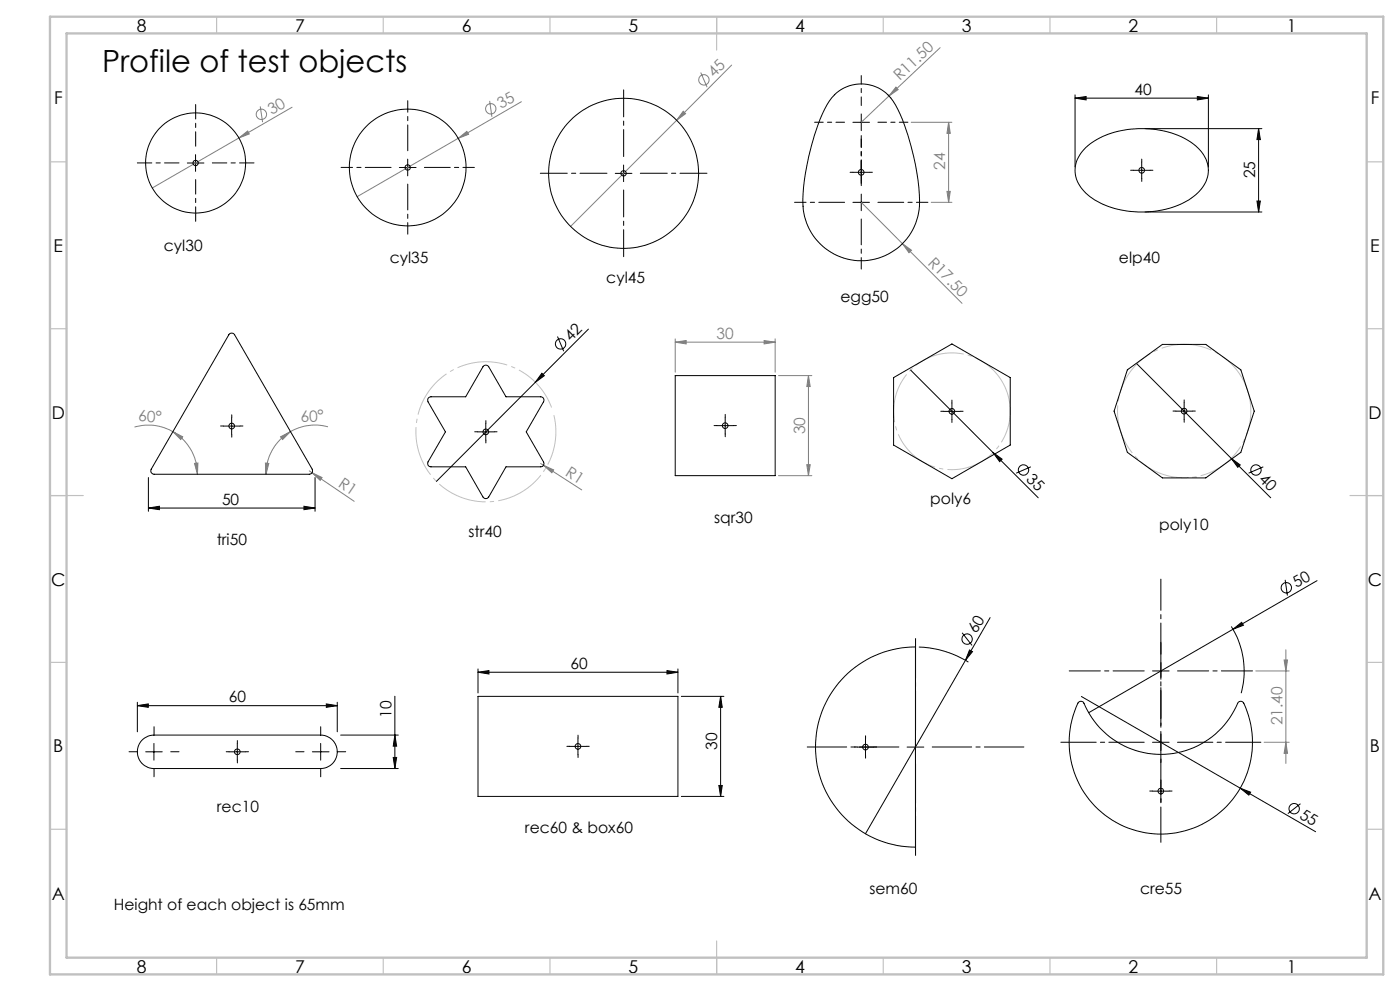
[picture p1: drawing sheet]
<svg xmlns="http://www.w3.org/2000/svg" width="420mm" height="297mm" viewBox="0 0 420 297" stroke-linecap="round" stroke-linejoin="round" font-family="sans-serif">
<g fill="none" stroke="#808080" stroke-width=".3">
<path d="M219.5 19.5l-48.3 48.4M282 14.3l-23.6 22.4M78.1 31.9l.7 4.7M87.6 32.1l-15.9 9.2M146.9 30.2l.7 4.8M156.4 30.5l-18.9 10.9M205 33.3l.7 .8-2.7 2zM210.2 21.7l1.9 4.4M267.1 29.1l.3 .4M268.8 26.1l.7 .7-2.8 1.9zM273.4 36.7h12.2M284.6 36.7l.5 3.3h-1z"/>
<path d="M284.6 36.7v23.9M71.7 41.3l2.6-2 .5 .8zM71.7 41.3l-26 15M137.5 41.4l2.6-2 .5 .8zM137.5 41.4l-30.4 17.5M284.1 57.4h1l-.5 3.2zM258.4 60.6l12.3 12.4M270.7 73l2.7 2-.7 .7zM270.7 73l17.9 17.9M279.4 60.6h6.2M202.6 102.5l3.2-.4v1zM202.6 101.6v9.9"/>
<path d="M202.6 102.5h30M229.2 102.1l3.4 .4-3.4 .6zM232.6 101.6v9.9M233.5 112.6h10.1M242.5 112.6l.6 3.2h-1.1zM242.5 112.6v30M40.4 128a14.6 14.6 0 0 1 11.5 1.4M51.9 129.4l2.9 1.5-.6 .8zM51.9 129.4a14.7 14.7 0 0 1 7.3 12.7M58.3 138.9l1.1-.1-.2 3.3zM79.6 138.8l1 .1-.8 3.2zM84.2 130.9l2.9-1.5-2.3 2.3z"/>
<path d="M87.1 129.4a14.6 14.6 0 0 0-7.3 12.7M98.4 127.9a14.9 14.9 0 0 0-11.3 1.5M162.2 138.9l.9 .5M163.1 139.4l3 1.4-.5 .9zM163.1 139.4l11.4 7.4M242 139.3h1.1l-.6 3.3zM92.8 141.1l.8 .6M93.6 141.7l3 1.4-.5 .9zM93.6 141.7l12.7 8.5M233.5 142.6h10.1M385.2 197.8h1.1l-.5 3.3zM385.8 194.7v34.1"/>
<path d="M376.7 201.1h10.1M379.2 222.5h7.6M385.8 222.5l.5 3.3h-1.1z"/>
<circle cx="78.4" cy="34.3" r="1.55"/>
<circle cx="147.2" cy="32.6" r="1.56"/>
<circle cx="211.2" cy="23.9" r="1.56"/>
</g>
<g fill="none" stroke="#000" stroke-width=".3">
<path d="M255.9 36.7h4.9M258.4 34.1v5.1M322.5 29.4l3.3-.5v1zM322.5 28.4v21.7M322.5 29.4h40M343.5 38.6h35.1M359.2 28.9l3.3 .5-3.3 .5zM362.5 28.4v21.7M377.6 38.6v24.9M377.6 38.6l.5 3.2h-1zM56.2 48.9h5M58.7 46.4v5"/>
<path d="M119.8 50.2h5M122.3 47.7v5M184.6 52h5M187.1 49.5v4.9M255.9 51.6h4.9M258.4 49.1v5M258.4 58.2v4.9M340 51h5M342.5 48.5v5M255.9 60.6h4.9M343.5 63.5h35.1M377.1 60.3h1l-.5 3.2z"/>
<path d="M176.5 98.6l-45.6 45.7M162.6 111.9l.7 .7-2.7 2zM167.3 100.9l1.8 4.4M273.2 110.9l24.7 24.7M341.1 109.1l28.3 28.3M67 127.7h5M69.5 125.2v5M143.3 129.4h4.9M145.7 126.9v5M215.1 127.6h5M217.6 125.1v5M283.1 123.3h4.9"/>
<path d="M285.6 120.8v5M297.9 135.6l2.7 2-.7 .8zM297.9 135.6l13.6 13.6M309.2 139.9l-4.4 1.9M352.7 123.2h5M355.2 120.7v5M369.4 137.4l2.7 1.9-.8 .7zM369.4 137.4l11.8 11.8M379 139.9l-4.4 1.9M44.5 152.3l3.3-.6v1zM44.5 143.1v10.1M44.5 152.3h50"/>
<path d="M91.2 151.7l3.3 .6-3.3 .4zM94.5 143.1v10.1M385.6 173.8l.6 4.7M395.1 174l-25.2 14.6M275.7 193.9a29.7 29.7 0 0 1 14.8 4.5M288.6 189.6l3 3.8M289.6 197.9l-30 52M290.9 194.8l.8 .5-2.1 2.6zM297 185.1l-7.4 12.8M348.3 198.6v5M369.4 187.7a25.1 25.1 0 0 1 3 20M369.9 188.6l2.6-2.1 .5 .9z"/>
<path d="M369.9 188.6l-43.3 25M41.2 211.5l3.3-.5v1zM41.2 210.5v8.8M41.2 211.5h60M97.9 211l3.3 .5-3.3 .5zM101.2 210.5v8.8M118.5 208.7v21.6M143.4 201.5l3.3-.5v1zM143.4 200.5v7.2M143.4 201.5h60M200.1 201l3.3 .5-3.3 .5zM203.4 200.5v7.2"/>
<path d="M204.4 208.7h12.8M216.2 208.7v30M216.2 208.7l.5 3.3h-1zM324.4 208.7l70.3 40.6M345.8 201.1h4.9M348.3 220v5M43.7 225.3h5M46.2 222.8v5M68.7 225.3h5M71.2 222.8v5M93.7 225.3h5M96.2 222.8v5"/>
<path d="M102.2 220.3h17.3M102.2 230.3h17.3M118 227h1l-.5 3.3zM118.5 220.3l.5 3.3h-1zM170.9 223.7h5M173.4 221.2v5M204.4 238.7h12.8M215.7 235.4h1l-.5 3.3zM257.1 223.9h5M259.6 221.4v5M272.1 223.9h5M274.6 221.4v5"/>
<path d="M345.8 237.1h4.9M345.8 222.5h4.9M348.3 234.6v5M372.1 236.2l3.1 1.2-.6 .9zM390.1 240.9l-3.7 2.9"/>
<circle cx="168.2" cy="103.1" r="1.56"/>
<circle cx="307" cy="140.9" r="1.56"/>
<circle cx="376.8" cy="140.9" r="1.56"/>
<circle cx="385.9" cy="176.1" r="1.56"/>
<circle cx="290.1" cy="191.5" r="1.55"/>
<circle cx="388.3" cy="242.4" r="1.55"/>
</g>
<path d="M302.3 118.1a17.5 17.5 0 0 0-29.2-7.1 17.5 17.5 0 0 0 7.8 29.1 17.5 17.5 0 0 0 21.7-20.8l-.3-1.2" fill="none" stroke="#c0c0c0" stroke-width=".3" stroke-dasharray="15.2 1.3 1.3 1.3" stroke-dashoffset=".3" stroke-linecap="butt"/>
<path d="M374.4 117.3a20 20 0 0 0-33.5-8.1 20 20 0 0 0 9 33.3 20 20 0 0 0 24.8-23.9l-.3-1.3" fill="none" stroke="#c0c0c0" stroke-width=".3" stroke-dasharray="15.2 1.3 1.3 1.3" stroke-dashoffset="1.9" stroke-linecap="butt"/>
<path d="M165.8 123.3a21 21 0 0 0-35.1-8.5 21 21 0 0 0 9.5 34.9 21 21 0 0 0 26-25.2l-.4-1.2" fill="none" stroke="#c0c0c0" stroke-width=".3" stroke-dasharray="15.2 1.3 1.3 1.3" stroke-dashoffset="-1.2" stroke-linecap="butt"/>
<g fill="none" stroke="#000" stroke-width=".3" stroke-dasharray="15.2 1.3 1.3 1.3">
<path d="M255.9 51.6h-.9M258.4 49.1v-.8M258.4 54.1v.9M260.9 51.6h.8M340 51h-.8M342.5 48.5v-.8M342.5 53.5v.9M345 51h.9M67 127.7h-.8M69.5 125.2v-.9M69.5 130.2v.8M72 127.7h.9"/>
<path d="M143.3 129.4h-.9M145.8 126.9v-.8M145.8 131.9v.9M148.3 129.4h.8M215.1 127.5h-.9M217.6 125v-.8M217.6 130v.9M220.1 127.5h.8M283.1 123.3h-.9M285.6 120.8v-.9M285.6 125.8v.8M288.1 123.3h.8"/>
<path d="M352.8 123.2h-.9M355.3 120.7v-.9M355.3 125.7v.8M357.8 123.2h.8M41.2 225.3h-2.5M46.2 220.3v-2.5M46.2 230.3v2.5M51.2 225.3h2.5M68.7 225.3h-.8M71.2 222.8v-.9M71.2 227.8v.8M73.7 225.3h.9"/>
<path d="M91.2 225.3h-2.5M96.2 220.3v-2.5M96.2 230.3v2.5M101.2 225.3h2.5M170.9 223.7h-.8M173.4 221.2v-.9M173.4 226.2v.8M175.9 223.7h.9M257.2 223.9h-.9M259.7 221.4v-.9M259.7 226.4v.8M262.2 223.9h.8"/>
<path d="M345.8 237.1h-.9M348.3 234.6v-.9M348.3 239.6v.8M350.8 237.1h.8"/>
</g>
<path d="M53.7 48.8h-12.5M58.7 43.8v-12.5M58.7 53.8v12.5M63.7 48.8h12.5" fill="none" stroke="#000" stroke-width=".3" stroke-dasharray="15.2 1.3 1.3 1.3" stroke-dashoffset="10.9"/>
<path d="M117.3 50.2h-15M122.3 45.2v-15M122.3 55.2v15M127.3 50.2h15M258.4 55.6v-15M253.4 60.6h-15M258.4 65.6v15M263.4 60.6h15" fill="none" stroke="#000" stroke-width=".3" stroke-dasharray="15.2 1.3 1.3 1.3" stroke-dashoffset="7.5"/>
<path d="M182.1 51.9h-20M187.1 46.9v-20M187.1 56.9v20M192.1 51.9h20" fill="none" stroke="#000" stroke-width=".3" stroke-dasharray="15.2 1.3 1.3 1.3" stroke-dashoffset="7.1"/>
<path d="M274.7 218.9v-27.5M269.7 223.9h-27.5M274.7 228.9v27.5M279.7 223.9h27.5" fill="none" stroke="#000" stroke-width=".3" stroke-dasharray="15.2 1.3 1.3 1.3" stroke-dashoffset="3.4"/>
<path d="M348.3 217.5v-25M343.3 222.5h-25M348.3 227.5v25M353.3 222.5h25" fill="none" stroke="#000" stroke-width=".3" stroke-dasharray="15.2 1.3 1.3 1.3" stroke-dashoffset="4.6"/>
<path d="M348.3 196.1v-22.5M343.3 201.1h-22.5M348.3 206.1v22.5M353.3 201.1h22.5" fill="none" stroke="#000" stroke-width=".3" stroke-dasharray="15.2 1.3 1.3 1.3" stroke-dashoffset="5.9"/>
<path d="M253.4 36.6h-9M258.4 31.6v-9M263.4 36.6h9M258.4 41.6v9" fill="none" stroke="#000" stroke-width=".3" stroke-dasharray="15.2 1.3 1.3 1.3" stroke-dashoffset="12.6"/>
<g fill="none" stroke="#c0c0c0" stroke-width=".35">
<path d="M65 5v5M115 5v5M165 5v5M215 5v10M265 5v5M315 5v5M365 5v5M15 48.5h5M410 48.5h5M15 98.5h5M410 98.5h5M15 148.5h10"/>
<path d="M405 148.5h10M15 198.5h5M410 198.5h5M15 248.5h5M410 248.5h5M65 287v5M115 287v5M165 287v5M215 282v10M265 287v5M315 287v5M365 287v5"/>
</g>
<path d="M15 5h400v287h-400zM20 10h390v277h-390z" fill="none" stroke="#c0c0c0" stroke-width=".7"/>
<g fill="#000">
<path d="M162.6 111.9l.7 .7-2.7 2zM297.9 135.6l2.7 2-.7 .8zM369.4 137.4l2.7 1.9-.8 .7zM290.9 194.8l.8 .5-2.1 2.6zM369.9 188.6l2.6-2.1 .5 .9zM372.1 236.2l3.1 1.2-.6 .9z"/>
<path d="M359.2 28.9l3.3 .5-3.3 .5zM322.5 29.4l3.3-.5v1z"/>
<path d="M377.6 38.6l.5 3.2h-1zM377.1 60.3h1l-.5 3.2zM118.5 220.3l.5 3.3h-1zM118 227h1l-.5 3.3zM216.2 208.7l.5 3.3h-1zM215.7 235.4h1l-.5 3.3z"/>
<path d="M44.5 152.3l3.3-.6v1zM91.2 151.7l3.3 .6-3.3 .4z"/>
<path d="M41.2 211.5l3.3-.5v1zM97.9 211l3.3 .5-3.3 .5zM143.4 201.5l3.3-.5v1zM200.1 201l3.3 .5-3.3 .5z"/>
</g>
<g fill="#808080">
<path d="M71.7 41.3l2.6-2 .5 .8z"/>
<path d="M137.5 41.4l2.6-2 .5 .8z"/>
<path d="M268.8 26.1l.7 .7-2.8 1.9z"/>
<path d="M205 33.3l.7 .8-2.7 2z"/>
<path d="M270.7 73l2.7 2-.7 .7z"/>
<path d="M93.6 141.7l3 1.4-.5 .9z"/>
<path d="M163.1 139.4l3 1.4-.5 .9z"/>
<path d="M58.3 138.9l1.1-.1-.2 3.3zM51.9 129.4l2.9 1.5-.6 .8z"/>
<path d="M229.2 102.1l3.4 .4-3.4 .6zM202.6 102.5l3.2-.4v1z"/>
<path d="M84.2 130.9l2.9-1.5-2.3 2.3zM79.6 138.8l1 .1-.8 3.2z"/>
<path d="M385.8 222.5l.5 3.3h-1.1zM385.2 197.8h1.1l-.5 3.3z"/>
<path d="M242 139.3h1.1l-.6 3.3zM242.5 112.6l.6 3.2h-1.1z"/>
<path d="M284.6 36.7l.5 3.3h-1zM284.1 57.4h1l-.5 3.2z"/>
</g>
<g fill="none" stroke="#000" stroke-width=".3">
<path d="M250.4 28.4a11.7 11.7 0 0 1 19 4.4 68.3 68.3 0 0 1 6.3 30.1 17.6 17.6 0 0 1-19.7 15.1 17.6 17.6 0 0 1-15.1-19.7 73.2 73.2 0 0 1 7.1-26.8zM325.7 44.2a26.9 26.9 0 0 1 23-5 18.2 18.2 0 0 1 12.8 8 8.8 8.8 0 0 1-2.8 11.2 27.8 27.8 0 0 1-23.3 4.3 17.2 17.2 0 0 1-12.2-8.4 8.8 8.8 0 0 1 2.5-10.1zM68.8 100.1l1-.2 .6 .4 23.3 40.3a1.01 1.01 0 0 1-.9 1.5h-46.6a1.01 1.01 0 0 1-.8-1.5zM128.6 119.2l.7-.3h10.4l5.2-9a1 1 0 0 1 1.7 0l5.2 9h10.4a1.01 1.01 0 0 1 .9 1.5l-5.2 9 5.2 9a.99 .99 0 0 1-.9 1.5h-10.4l-5.2 9a1 1 0 0 1-1.7 0l-5.2-9h-10.4a.99 .99 0 0 1-.9-1.5l5.2-9-5.2-9-.1-.7zM202.6 112.6h30v30h-30zM268.1 113.2l17.5-10.1 17.5 10.1v20.2l-17.5 10.1-17.5-10.1zM143.4 208.7h60v30h-60zM253.4 202.7a30.3 30.3 0 0 1 21.2-8.8v60a30 30 0 0 1-27.7-18.5 30 30 0 0 1 6.5-32.7zM323.5 210.5a1 1 0 0 1 1.7 .3 25.1 25.1 0 0 0 23.3 15.3 25.1 25.1 0 0 0 23.1-15.7l.5-.2 .7 .2a27.4 27.4 0 0 1-24.5 39.6 27.4 27.4 0 0 1-24.8-39.5zM42.9 221.6l1.5-1 1.8-.3h50a5 5 0 0 1 5 5 5 5 0 0 1-5 5h-50a5 5 0 0 1-4.7-3.2 5 5 0 0 1 1.4-5.5z"/>
<circle cx="58.7" cy="48.8" r=".8"/>
<circle cx="58.7" cy="48.8" r="15"/>
<circle cx="122.3" cy="50.2" r=".81"/>
<circle cx="122.3" cy="50.2" r="17.5"/>
<circle cx="187.1" cy="52" r="22.5"/>
<circle cx="187.1" cy="51.9" r=".8"/>
<circle cx="258.4" cy="51.6" r=".85"/>
<circle cx="342.5" cy="51" r=".85"/>
<circle cx="69.5" cy="127.7" r=".85"/>
<circle cx="145.8" cy="129.4" r=".84"/>
<circle cx="217.6" cy="127.6" r=".85"/>
<circle cx="285.6" cy="123.3" r=".84"/>
<circle cx="355.2" cy="123.2" r=".85"/>
<circle cx="355.2" cy="123.2" r="21"/>
<circle cx="71.2" cy="225.3" r=".85"/>
<circle cx="173.4" cy="223.7" r=".85"/>
<circle cx="259.6" cy="223.9" r=".85"/>
<circle cx="348.2" cy="237.1" r=".85"/>
</g>
<text font-size="9.2" x="30.6" y="21.5">Profile of test objects</text>
<g font-size="5.3">
<text x="41" y="9.5">8</text>
<text x="88.5" y="9.5">7</text>
<text x="138.5" y="9.5">6</text>
<text x="188.5" y="9.5">5</text>
<text x="238.5" y="9.5">4</text>
<text x="288.5" y="9.5">3</text>
<text x="338.5" y="9.5">2</text>
<text x="386" y="9.5">1</text>
<text x="16.2" y="31.2">F</text>
<text x="411.2" y="31.2">F</text>
<text x="16.1" y="75.5">E</text>
<text x="411.1" y="75.5">E</text>
<text x="15.5" y="125.5">D</text>
<text x="410.5" y="125.5">D</text>
<text x="15.4" y="175.5">C</text>
<text x="410.4" y="175.5">C</text>
<text x="16" y="225.5">B</text>
<text x="411" y="225.5">B</text>
<text x="15.5" y="269.8">A</text>
<text x="410.5" y="269.8">A</text>
<text x="41" y="291.5">8</text>
<text x="88.5" y="291.5">7</text>
<text x="138.5" y="291.5">6</text>
<text x="188.5" y="291.5">5</text>
<text x="238.5" y="291.5">4</text>
<text x="288.5" y="291.5">3</text>
<text x="338.5" y="291.5">2</text>
<text x="386" y="291.5">1</text>
</g>
<g font-size="4.7" fill="#808080">
<text x="214.2" y="23.3" transform="rotate(-45 214.2 23.3)">45</text>
<text x="269.9" y="24.4" transform="rotate(-43 269.9 24.4)">R11.50</text>
<text x="81.5" y="34.4" transform="rotate(-30 81.5 34.4)">30</text>
<text x="150.3" y="32.8" transform="rotate(-30 150.3 32.8)">35</text>
<text x="283.6" y="50.8" transform="rotate(-90 283.6 50.8)">24</text>
<text x="278.2" y="79" transform="rotate(45 278.2 79)">R17.50</text>
<text x="215" y="101.5">30</text>
<text x="41.5" y="126.3" transform="rotate(2 41.5 126.3)">60°</text>
<text x="90.2" y="126.6" transform="rotate(-3 90.2 126.6)">60°</text>
<text x="241.6" y="130.1" transform="rotate(-90 241.6 130.1)">30</text>
<text x="169.4" y="142.4" transform="rotate(33 169.4 142.4)">R1</text>
<text x="101.2" y="145.7" transform="rotate(34 101.2 145.7)">R1</text>
<text x="384.7" y="217.3" transform="rotate(-90 384.7 217.3)">21.40</text>
</g>
<g font-size="4.7">
<text x="340.3" y="28.4">40</text>
<text x="376.6" y="53.5" transform="rotate(-90 376.6 53.5)">25</text>
<text x="49.2" y="75.2">cyl30</text>
<text x="116.9" y="78.7">cyl35</text>
<text x="335.7" y="78.8">elp40</text>
<text x="181.9" y="84.9">cyl45</text>
<text x="252.2" y="90.4">egg50</text>
<text x="171.2" y="102.4" transform="rotate(-45 171.2 102.4)">42</text>
<text x="307.7" y="143.9" transform="rotate(45 307.7 143.9)">35</text>
<text x="377.4" y="143.9" transform="rotate(45 377.4 143.9)">40</text>
<text x="66.6" y="151.2">50</text>
<text x="279.1" y="151">poly6</text>
<text x="140.5" y="161">str40</text>
<text x="214.3" y="156.7">sqr30</text>
<text x="347.7" y="158.9">poly10</text>
<text x="65" y="163.4">tri50</text>
<text x="389" y="176.3" transform="rotate(-30 389 176.3)">50</text>
<text x="292.9" y="190.2" transform="rotate(-60 292.9 190.2)">60</text>
<text x="171.1" y="200.4">60</text>
<text x="68.6" y="210.4">60</text>
<text x="117.5" y="215.1" transform="rotate(-90 117.5 215.1)">10</text>
<text x="215.2" y="224.8" transform="rotate(-90 215.2 224.8)">30</text>
<text x="65.1" y="243.5">rec10</text>
<text x="389.6" y="245.1" transform="rotate(30 389.6 245.1)">55</text>
<text x="157.5" y="249.6">rec60 &amp; box60</text>
<text x="260.9" y="268">sem60</text>
<text x="342" y="268">cre55</text>
<text x="34.2" y="272.7">Height of each object is 65mm</text>
</g>
</svg>
